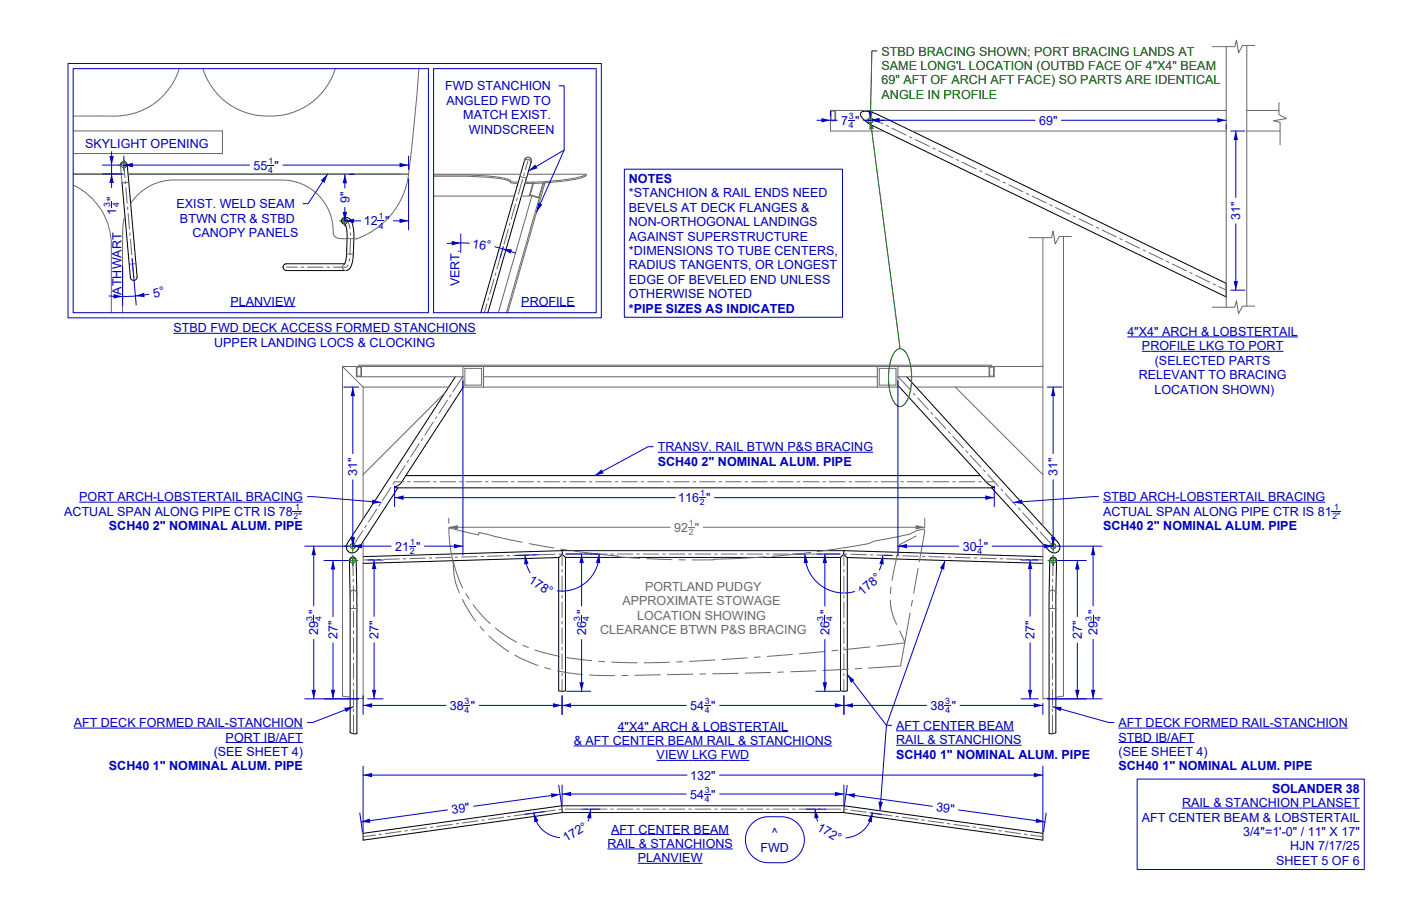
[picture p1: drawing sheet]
<svg xmlns="http://www.w3.org/2000/svg" width="432mm" height="279mm" viewBox="0 0 432 279" stroke-linecap="round" stroke-linejoin="round" font-family="sans-serif">
<!-- layer: Make2D -->
<g fill="none" stroke="#000" stroke-width=".31">
<path d="M265.4 34.7a5.1 5.1 0 0 1 4.9 .5l107.6 52.2v4.2l-109.7-53.2a6.5 6.5 0 0 1-3-3.1zM37.1 51h.1M37.1 51a1.11 1.11 0 0 1 1.4-1 1.11 1.11 0 0 1 .8 1.5l2.9 33.3a1.14 1.14 0 0 1-.9 1.7 1.14 1.14 0 0 1-1.2-1.5l-2.5-28.7M39.2 50.8h.1M161.7 49.6v-.3l-13.5 47.1M161.7 49.2a1.04 1.04 0 0 1 1.3-.7 1.04 1.04 0 0 1 .8 1.2M163.6 50.1l.1-.2-13.3 46.5M106.3 69.2a1.08 1.08 0 0 1-1-1.3 1.08 1.08 0 0 1 1.4-.8 2.91 2.91 0 0 1 2.2 3.1l.2 2.9a24.9 24.9 0 0 1-1.1 9.4l-.5 .6a2.76 2.76 0 0 1-2.3 .3h-16.9a1.05 1.05 0 0 1-1-1 1.05 1.05 0 0 1 .9-1.1l18 .1M106.3 69l.5 1.7 .2 2.4-.2 5.9-.6 2.5M140.3 116.2l-33.1 51.2a1.9 1.9 0 0 0 .4 2.8 1.9 1.9 0 0 0 2.7-.7l12.3-19.1M142.6 116.2h.1M276.7 118.8l27.5 30.1 .9 .7 1.3 .7-.5 .1h-183.7l-.6-.1 1.2-.7 1-.9 18.9-29.3"/>
<path d="M279.4 116.2l46.6 51a1.91 1.91 0 0 1 .1 2.9 1.91 1.91 0 0 1-2.9-.4l-17.6-19.3M125.1 146.7h177.1M108 172.1a1.05 1.05 0 0 1 1.1-.2 1.05 1.05 0 0 1 .7 .9l.2 11.6v41.7l-.5 .2-1.6-.5v-41.4l-.2-11.5zM108.8 173.9h-.1M111.9 171.7l33.2-1a1147.4 1147.4 0 0 1 64.3-.9h14.5a1811 1811 0 0 1 84.7 1.5l12.8 .4M172.2 171.9l-60.3 1.8M173.2 169.8l.1 1.1M174.3 171.9h84.8M174.3 171.9l-1-1-1.1 1M174.3 171.9v41l-1.1 .3-1-.2v-41.1M259.1 171.9v41l1 .3 1-.2v-41.1M260 170.9l1.1 1"/>
<path d="M260 170.9l-.9 1M260.1 169.8l-.1 1.1M261.1 171.9l60.3 1.8M323.8 172.1a1.05 1.05 0 0 1 1.2-.2 1.05 1.05 0 0 1 .6 1l-.2 11.5v41.4l-1.5 .5-.6-.2v-42.8l.2-10.5zM173.2 248.5l.1 2.1M173.3 250.6h86.7M173.3 250.6l-61.4 8.5v-2.1l56.1-7.8a45.5 45.5 0 0 1 12.5-.7h72.4a54.8 54.8 0 0 1 15 1.1l53.5 7.4v2.1l-61.4-8.5M260 250.6h.1M260.2 248.5l-.2 2.1"/>
</g>
<g fill="#000">
<circle cx="106.4" cy="69.2" r=".09"/>
<circle cx="172.2" cy="171.9" r=".09"/>
</g>
<g fill="none" stroke="#696969" stroke-width=".31">
<path d="M384.3 14v80.4M386.7 14h-3.7l-1.3 2.3-.6-3.9-.5 2h-6.9M55.2 21.2a21.3 21.3 0 0 1-22.9 14.6h-9.7M62.6 21.2a21.2 21.2 0 0 0 24.3 14.3 20.7 20.7 0 0 0 16.4-14.3M129.1 21.2l-1.4 16.2-1.8 16.3h-86.4M256 37.2h1.5M256 34.1h1.5M256.2 34.3h1.1M269.9 37.1l2.2 1.1M273 38.6l.9 .5M274.8 39.5l4.5 2.2M22.6 57.1a20.5 20.5 0 0 1 11.7 18.5v20.8"/>
<path d="M22.6 53.7h14.8zM22.6 40.4h46v7h-46M22.6 53.7h14.8M37.1 51l.4 4.7a.57 .57 0 0 0 .2 .7 .57 .57 0 0 0 .7 0l1.3-.3M38.2 51l.3 3.8M38.6 55.8l.1 1M38.8 57.8l.4 4.9M133.6 53.9h3.5a88.6 88.6 0 0 1 19.4 1.3l.9 .7M133.6 54.3h3.5a89.7 89.7 0 0 1 19.3 1.3l1 .6M133.6 53.7h26.8M157.4 55.9v.5l2.2 .2M157.4 55.9l2.3 .3"/>
<path d="M160.2 54.4l2.1 .6M161.1 55.2l-1.4 4.8M161.5 49.9a1.04 1.04 0 0 1 1.3-.7 1.04 1.04 0 0 1 .8 1.2M161.7 53.3l-.3 1M161.7 49.3a1.04 1.04 0 0 1 1.3-.7 1.04 1.04 0 0 1 .7 1.3M161.8 56.6h.6M161.9 56.2h.5M162.4 56.2v.4M162.4 56.2h2.1M162.4 56.6h2.1M162.7 49.6l-.8 2.7M164.2 56.6l-1.1 3.9h-2.4"/>
<path d="M164.5 56.2v.4M167.3 56.4l-1.2 4.5-2.7-.8 1-3.5M167.5 56.6l.4 .1M167.5 56.6l-11.4 39.8M167.6 56.4l-.1 .2M167.9 56.7l-11.4 39.7M168 56.4l-.1 .3M180.6 53.7a16.8 16.8 0 0 1-7.4 1.8l-8.7 .7M180.6 53.7a1.31 1.31 0 0 1-1.4 1.1 71.5 71.5 0 0 1-14.7 1.8M180.6 53.7h-18M280.2 42.1l.9 .5M282 43l4.5 2.2"/>
<path d="M287.4 45.6l.9 .5M289.2 46.5l4.5 2.2M294.6 49.1l.9 .4M296.4 50l4.5 2.2M301.8 52.6l.9 .4M303.6 53.5l4.5 2.2M309 56.1l.9 .4M310.8 57l4.5 2.1M316.2 59.6l.9 .4M38.5 66.5l-.3 1a95.2 95.2 0 0 0-.4 16.3v12.6M39.3 63.7l.1 1M39.5 65.7l.4 5"/>
<path d="M40 71.7l.1 1M40.2 73.7l.4 5M40.3 62.8a16.6 16.6 0 0 1 15.6-7.3h24.6a39.2 39.2 0 0 1 10.5 .5 16.1 16.1 0 0 1 11.8 16.3 2.92 2.92 0 0 0 3.3 1.3h.9M40.7 79.7l.1 1M106.4 68.1h.3a2.81 2.81 0 0 1 1.2 2.6M106.7 67.1a1.05 1.05 0 0 0-1 .8 1.05 1.05 0 0 0 .7 1.2M106.8 78.2l2.1 .1M107 73.4l2.1 .1M107.7 79.7l-.1 1M108 71.7v1M108 73.7l-.2 5M133.6 60.5h24.9"/>
<path d="M154.5 78.3l-1.4 4.8M155 76.4l-.2 .9M156.7 70.6l-1.4 4.8M157.2 68.7l-.2 .9M158.9 62.9l-1.4 4.8M159.4 61l-.2 .9M163.2 60.2l3 .9M163.9 60.4l-10.3 36M318 60.4l4.5 2.2M323.4 63.1l.9 .4M325.2 63.9l4.5 2.2M330.6 66.6l.9 .4"/>
<path d="M332.4 67.4l4.5 2.2M337.8 70l.9 .5M339.6 70.9l4.5 2.2M345 73.5l.9 .5M346.8 74.4l4.5 2.2M352.2 77l.9 .5M354 77.9l4.5 2.2M40.9 81.7l.3 3.7M41.9 81.2l-2.1 .2M88.3 82.4h3.4M92.7 82.4h1M94.7 82.4h5"/>
<path d="M100.7 82.4h1M106.2 81.4a1.05 1.05 0 0 0-.6 1.2 1.05 1.05 0 0 0 1 .8M106.6 83.4h.1M107.3 81.6l-.7 .8h-3.9M150.1 93.7l-.8 2.7M150.6 91.7l-.2 1M152.3 86l-1.4 4.8M152.8 84.1l-.2 .9M359.4 80.5l.9 .4M361.2 81.4l4.5 2.2M366.6 84l.9 .4M368.4 84.9l4.5 2.2"/>
<path d="M373.8 87.5l.9 .4M375.6 88.4l2.3 1.1M105.6 113l6.3 6.4M109.8 113v3.2M110 113.2v2.8M142.7 116l-3.1 4.8M271 113.6h5.2M276.7 116l4.1 4.5M304.8 113h1.6M305 113.2v2.8M129.2 136.8l-2.7 4.2M130.3 135.1l-.5 .8"/>
<path d="M133.6 130.1l-2.7 4.2M134.7 128.4l-.6 .8M137.9 123.4l-2.7 4.1M139 121.7l-.5 .8M281.5 121.2l.6 .7M282.8 122.7l3.4 3.7M286.8 127.1l.7 .7M288.2 128.6l3.4 3.7M292.2 133l.7 .7M293.6 134.5l3.4 3.7M297.6 138.9l.7 .8M116.2 156.9l-2.7 4.2"/>
<path d="M117.3 155.2l-.6 .9M120.5 150.2l-2.7 4.2M121.6 148.6h2.9M121.6 148.5l-.5 .9M124.9 143.5l-2.7 4.2M125.5 148.6h1M126 141.8l-.6 .9M127.5 148.6h5M133.5 148.6h1M135.5 148.6h5M141.5 148.6h1M143.5 148.6h5"/>
<path d="M149.5 148.6h1M151.5 148.6h5M157.5 148.6h1M159.5 148.6h5M165.5 148.6h1M167.5 148.6h5M173.5 148.6h1M175.5 148.6h5M181.5 148.6h1M183.5 148.6h5M189.5 148.6h1M191.5 148.6h5"/>
<path d="M197.5 148.6h1M199.5 148.6h5M205.5 148.6h1M207.5 148.6h5M213.5 148.6h1M215.5 148.6h5M221.5 148.6h1M223.5 148.6h5M229.5 148.6h1M231.5 148.6h5M237.5 148.6h1M239.5 148.6h5"/>
<path d="M245.5 148.6h1M247.5 148.6h5M253.5 148.6h1M255.5 148.6h5M261.5 148.6h1M263.5 148.6h5M269.5 148.6h1M271.5 148.6h5M277.5 148.6h1M279.5 148.6h5M285.5 148.6h1M287.5 148.6h5"/>
<path d="M293.5 148.6h1M295.5 148.6h5M299 140.4l3.4 3.7M301.5 148.6h1M303 144.8l.7 .8M303.5 148.6h2.9M304.4 146.3l3.4 3.7M308.4 150.7l.7 .8M309.8 152.2l3.3 3.7M313.8 156.6l.7 .8M315.2 158.1l3.3 3.7M108.7 171.8l.1 5.7"/>
<path d="M108.9 178.5v1M111.8 163.6l-3.1 4.8M112.9 162l-.5 .8M115.2 172.6l-3.3 .1M117.2 172.5l-1 .1M123.2 172.4l-5 .1M125.2 172.3h-1M131.2 172.1l-5 .2M133.2 172.1h-1M139.2 171.9l-5 .1M141.2 171.8l-1 .1M147.2 171.6l-5 .2"/>
<path d="M149.2 171.6h-1M155.2 171.4l-5 .2M157.2 171.3l-1 .1M163.2 171.2l-5 .1M165.2 171.1h-1M171.2 170.9l-5 .2M173.2 170.9h-1M173.2 170.9v3.6M173.2 175.5v1M173.2 177.5v5M179.2 170.9h-5M180.2 170.9h1"/>
<path d="M187.2 170.9h-5M189.2 170.9h-1M195.2 170.9h-5M196.2 170.9h1M203.2 170.9h-5M205.2 170.9h-1M206.2 170.9h5M212.2 170.9h1M214.2 170.9h5M220.2 170.9h1M222.2 170.9h5M228.2 170.9h1"/>
<path d="M230.2 170.9h5M236.2 170.9h1M238.2 170.9h5M244.2 170.9h1M246.2 170.9h5M252.2 170.9h1M254.2 170.9h5M260.1 170.9v3.6M260.1 175.5v1M260.1 177.5v5M260.2 170.9h1M262.2 170.9l5 .2"/>
<path d="M268.2 171.1h1M270.2 171.2l5 .1M276.2 171.3l1 .1M278.2 171.4l5 .2M284.2 171.6h1M286.2 171.6l5 .2M292.2 171.8l1 .1M294.2 171.9l4.9 .1M300.1 172.1h1M302.1 172.1l5 .2M308.1 172.3h1M310.1 172.4l5 .1"/>
<path d="M316.1 172.5l1 .1M318.1 172.6l3.3 .1M319.2 162.5l.7 .8M320.6 164l4 4.4M324.5 178.5l-.1 1M324.6 171.8l-.1 5.7M107.9 187.7h2.1M108.9 180.5l.1 5M109 186.5v1M109 188.5v5M109 194.5v1M109 196.5v5"/>
<path d="M110 183a1.04 1.04 0 0 0-1.1-1 1.04 1.04 0 0 0-1 1M173.2 183.5v1M173.2 185.5v5M173.2 191.5v1M173.2 193.5v5M173.2 199.5v1M260.1 183.5v1M260.1 185.5v5M260.1 191.5v1M260.1 193.5v5M260.1 199.5v1M323.3 187.7h2.1"/>
<path d="M323.3 183a1.04 1.04 0 0 1 1.1-1 1.04 1.04 0 0 1 1 1M324.4 188.5v5M324.4 194.5v1M324.4 196.5v5M324.4 186.5v1M324.4 180.5v5M105.6 214.7l2.3 .3M109 202.5v1M109 204.5v5M109 210.5v1M109 212.5v5M109 218.5v1"/>
<path d="M110 215.3l1.9 .2M173.2 201.5v5M173.2 207.5v1M173.2 209.5v3.7M260.1 201.5v5M260.1 207.5v1M260.1 209.5v3.7M323.3 215.3l-1.9 .2M324.4 202.5v1M324.4 204.5v5M324.4 210.5v1M324.4 212.5v5"/>
<path d="M324.4 218.5v1M327.8 214.7l-2.4 .3M109 220.5v5.8M324.4 220.5v5.8M115.7 257.5l-3.8 .5M117.7 257.2l-1 .2M123.6 256.4l-4.9 .7M125.6 256.1l-1 .2M131.6 255.3l-5 .7M133.5 255l-.9 .2M139.5 254.2l-5 .7M141.5 253.9l-1 .2"/>
<path d="M147.4 253.1l-4.9 .7M149.4 252.8l-1 .2M155.3 252l-4.9 .7M157.3 251.7l-1 .2M163.3 250.9l-5 .7M165.2 250.6l-.9 .2M171.2 249.8l-5 .7M173.2 249.5l-1 .2M174.2 249.5h5M180.2 249.5h1M182.2 249.5h5M188.2 249.5h1"/>
<path d="M190.2 249.5h5M196.2 249.5h1M198.2 249.5h5M204.2 249.5h1M206.2 249.5h5M212.2 249.5h1M214.2 249.5h5M220.2 249.5h1M222.2 249.5h5M228.2 249.5h1M230.2 249.5h5M236.2 249.5h1"/>
<path d="M238.2 249.5h5M244.2 249.5h1M246.2 249.5h5M252.2 249.5h1M254.2 249.5h5M260.2 249.5l1 .2M262.1 249.8l5 .7M268.1 250.6l1 .2M270.1 250.9l4.9 .7M276 251.7l1 .2M278 252l4.9 .7M283.9 252.8l1 .2"/>
<path d="M285.9 253.1l5 .7M291.9 253.9l1 .2M293.8 254.2l5 .7M299.8 255l1 .2M301.8 255.3l4.9 .7M307.7 256.1l1 .2M309.7 256.4l4.9 .7M315.6 257.2l1 .2M317.6 257.5l3.8 .5"/>
</g>
<circle cx="108.5" cy="53.7" r=".06" fill="#696969"/>
<path d="M39.5 53.7h86.4a24.3 24.3 0 0 1-16.1 20h-.7M125.9 53.7h.1" fill="none" stroke="#696969" stroke-width=".31"/>
<circle cx="125.9" cy="53.7" r=".06" fill="#696969"/>
<g fill="none" stroke="#696969" stroke-width=".31">
<path d="M377.9 14.4v80.4M256.2 34.3v2.7h1.1v-2.7M257.5 34.1v3.1M377.9 34.1h-121.9v6.3h16.4M384.3 34.1h9.9M394.2 31.6v3.7l2.3 1.3-4 .6 2 .6v6.8M39.5 53.7h69M281 40.4h96.9M384.3 40.4h10.2M321.4 73.3v46.1M327.8 72.9v141.8M330.2 72.9h-3.7l-1.3 2.3-.6-3.9-.5 2h-6.9"/>
<path d="M386.7 94.4h-3.7l-1.3 2.3-.6-3.9-.5 2h-6.9M109.8 116.2h32.9M110 113.2h1.2v2.8h-1.2M110.6 113v-.4h195v.4M111.4 113v3.2M138.3 119.4h-26.4v40.7M142.7 113v6.4h134.5M143.3 113.6h5.1v5.2h-5.1zM149 116.2h121.4M149 113v6.4M270.4 113v6.4M271 113.6v5.2h5.2v-5.2"/>
<path d="M276.7 113v6.4M282.3 119.4h39.1M294.4 119.4l27 27M304.8 116.2v-3.2h-199.2v101.7M305 113.2h1.2v2.8h-1.2M321.4 119.4v42.8M321.4 113h-15v3.2h-29.7M137.1 121.1l-25.2 25.3M111.9 167v48.5M321.4 167.7v47.8"/>
</g>
<g fill="none" stroke="#006300" stroke-width=".31">
<path d="M266.7 37.1h3.2M268.3 35.5v3.2M268.7 37.8h.1M36.6 50.9h3.2M38.2 49.3v3.2M38.6 51.6h.1M104.7 68.1h3.2M106.3 66.6v3.1M106.7 68.8h.1M276.2 108a1.89 1.89 0 0 1 3.1 .9 17.9 17.9 0 0 1 0 15.1 1.96 1.96 0 0 1-1.9 1.4 1.96 1.96 0 0 1-1.8-1.4 17.9 17.9 0 0 1-.1-15.1zM107.2 168.4h3.1M107.2 172.9h3.1"/>
<path d="M108.3 173.5h.1M108.7 166.8v3.2M108.7 171.3v3.1M109.2 169.1h.1M323 172.9h3.2M323 168.4h3.2M324.6 171.3v3.1M324.6 166.8v3.2M325 173.5h.1M325 169.1h.1M325.1 169a.8 .8 0 0 0-.2-1.3 .8 .8 0 0 0-1.1 .7 .8 .8 0 0 0 1.1 .8l.2-.2"/>
<circle cx="268.3" cy="37.1" r=".79"/>
<circle cx="38.2" cy="50.9" r=".79"/>
<circle cx="106.3" cy="68.1" r=".79"/>
<circle cx="108.7" cy="168.4" r=".79"/>
<circle cx="108.7" cy="172.9" r=".79"/>
<circle cx="324.6" cy="172.9" r=".79"/>
</g>
<path d="M268.3 37.1l1 2.7-1.4 .1z" fill="#006300"/>
<path d="M268.3 37.1l9.1 70.4" fill="none" stroke="#006300" stroke-width=".31"/>
<g fill="#696969">
<path d="M212 162.5h1.9v.3h-1.9z"/>
<path d="M138.3 162.6l2.8-.7v1.4z"/>
<path d="M282.2 161.9l2.8 .7-2.8 .7z"/>
</g>
<path d="M138.3 159.8v1.6M285 159.8v2.7M138.3 162.6h68.2M216.8 162.6h68.2" fill="none" stroke="#696969" stroke-width=".31"/>
<path d="M270.7 247.2l1.4 .1-.9 2.7z" fill="#0000bf"/>
<path d="M273.2 223.7l-2 26.3" fill="none" stroke="#0000bf" stroke-width=".31"/>
<path d="M267.6 34.3h1.4l-.7 2.8z" fill="#006300"/>
<path d="M270.3 15.7h-1.6l-.4 21.4" fill="none" stroke="#006300" stroke-width=".31"/>
<g fill="none" stroke="#696969" stroke-width=".31">
<path d="M161 167.2l-13.4-3-.1 .8-9.2-2.2 .4 5.2 1 5.5M163 167.6l7.9 1.4M172.8 169.3l2 .3M176.8 169.9l13.2 1.5a13.7 13.7 0 0 0 5.5 .7l1.7 .1M199.2 172.3l8 .3M209.2 172.6l2 .1M236 171.7l-16 .8v.1l-6.8 .1M245.9 170.8l-7.9 .8M249.9 170.4l-2 .2M251.9 170.1l11.8-1.8a15.9 15.9 0 0 0 5.8-1.4l5.4-1a20.8 20.8 0 0 0 7.5-2.2l2.4-.6 .2 .8-1.7 9.3M282.4 165.3l-5.1 2.7-2.4 11M283 175.2l-1.4 7.8"/>
<path d="M142.5 184.8l2.1 3.8 2 3M142.6 181.3a38.4 38.4 0 0 1-2.9-8.1 20.5 20.5 0 0 0 1.9 9.7M143.6 183.1l1 1.7M145.8 186.4l2.6 3.2 2.7 2.8M147.9 193.1l1.3 1.5M150.6 196.1l3.3 2.8 3 2.1M152.6 193.7l3 2.2 3.7 2.2M161.1 198.9l1.8 .8M268.2 199.5l-7.9 .8M274.4 185a17.1 17.1 0 0 0 2 7.7M274.6 181l-.2 2M277.3 194.5l1.5 3.7-1.2 7.2-10 .6"/>
<path d="M280.5 189l-1.7 9.3-8.6 1M281.2 185l-.3 2M158.6 202l3.2 1.6 4.1 1.6M164.8 200.4l7.8 2M167.8 205.9l1.9 .5M171.7 206.9l7.9 1.1M174.5 202.8l8 1M181.6 208.2l8 .2M184.5 203.9l1.9 .2M188.4 204.2l8 .2M193.6 208.3h-2M203.6 208.1l-8 .2"/>
<path d="M206.4 204.2l-8 .2M210.4 204.1l-2 .1M213.6 207.9l-8 .2M217.6 207.8l-2 .1M220.4 203.5l-8 .5M227.6 207.6l-8 .2M230.4 202.9l-8 .5M234.4 202.6l-2 .1M237.6 207.4l-8 .2M241.6 207.2l-2 .1M244.4 201.8l-8 .6M251.6 206.9l-8 .3"/>
<path d="M254.3 200.9l-8 .7M258.3 200.5l-2 .2M261.6 206.4l-8 .4M265.6 206.2l-2 .1"/>
</g>
<g fill="#0000bf">
<path d="M215.5 153.3h1.8v.3h-1.8z"/>
<path d="M121.6 153.5l2.8-.7v1.4z"/>
<path d="M303.7 152.8l2.7 .7-2.7 .7z"/>
</g>
<path d="M21 19.6h164.3v78.4h-164.3zM121.6 149.9v6.3M121.6 153.5h86.5M220.2 153.5h86.2M306.4 149.9v6.3" fill="none" stroke="#0000bf" stroke-width=".31"/>
<g fill="#0000bf">
<path d="M35 90.7l2.8 .8-2.8 .6z"/>
<path d="M41.7 91.3l2.7-1 .2 1.3z"/>
</g>
<path d="M40.7 79.8l1.3 14.3M37.8 82.1v12.1M45.9 90.7l-6.7 .7-5.6-.1" fill="none" stroke="#0000bf" stroke-width=".31"/>
<path d="M162.9 52.7l2-2 .8 1.2z" fill="#0000bf"/>
<path d="M172.3 26.5h1.6v19.8l-11 6.4" fill="none" stroke="#0000bf" stroke-width=".31"/>
<path d="M165.9 62.5l1.3 .6-1.8 2.3z" fill="#0000bf"/>
<path d="M22.6 21.2h109.4v75.2h-109.4zM133.6 21.2h50.1v75.2h-50.1zM173.9 46.3l-8.5 19.1" fill="none" stroke="#0000bf" stroke-width=".31"/>
<g fill="#0000bf">
<path d="M248.1 170.9l1 2.6-1.4 .2z"/>
<path d="M272.1 171.2l.3 2.9-1.4-.2z"/>
</g>
<path d="M245.3 170.9h2.5M248.1 170.9a12 12 0 0 0 15.3 11.5M272.1 171.2l-.2 2-.9 2.6M272.6 171.2l2.3 .1" fill="none" stroke="#0000bf" stroke-width=".31"/>
<g fill="#0000bf">
<path d="M161.8 171.2l1.1 2.6-1.4 .3z"/>
<path d="M184.7 170.9l.3 2.8-1.4-.2z"/>
</g>
<path d="M161.8 171.2a11.5 11.5 0 0 0 1.6 5.4M166 171.1l-7 .2M184.4 170.9h-2.5M184.7 170.9a11.4 11.4 0 0 1-12.9 11.3" fill="none" stroke="#0000bf" stroke-width=".31"/>
<g fill="#0000bf">
<path d="M105.6 65.4h1.4l-.7 2.7z"/>
<path d="M106.3 53.7l.7 2.8h-1.4z"/>
</g>
<path d="M106.3 53.7v4.3M107.7 53.7h1.4M106.3 63.9v4.2M107.7 68.1h1.4" fill="none" stroke="#0000bf" stroke-width=".31"/>
<g fill="#0000bf">
<path d="M116.5 68h1.9v.2h-1.9z"/>
<path d="M123.1 67.4l2.8 .7-2.8 .7z"/>
<path d="M106.3 68.1l2.8-.7v1.4z"/>
</g>
<path d="M125.9 55.1v15.8M106.3 65.3v1.5M106.3 68.1h4.9M121.2 68.1h4.7" fill="none" stroke="#0000bf" stroke-width=".31"/>
<g fill="#0000bf">
<path d="M34.3 62.3h.2v1.9h-.2z"/>
<path d="M33.7 48.1h1.4l-.7 2.8z"/>
<path d="M34.4 53.7l.7 2.7h-1.4z"/>
</g>
<path d="M31.6 50.9h5.2M31.6 53.7h6.5M34.4 46.7v11.1" fill="none" stroke="#0000bf" stroke-width=".31"/>
<g fill="#0000bf">
<path d="M82.4 50.8h1.9v.3h-1.9z"/>
<path d="M38.2 50.9l2.8-.7v1.4z"/>
<path d="M123.1 50.2l2.8 .7-2.8 .7z"/>
</g>
<path d="M38.2 48.1v1.4M38.2 50.9h38.7M87.2 50.9h38.7M125.9 48.1v4.2" fill="none" stroke="#0000bf" stroke-width=".31"/>
<g fill="#0000bf">
<path d="M154.9 76.7l2.9 .2-.4 1.3z"/>
<path d="M139.2 74.3l2.8 .6-2.7 .8z"/>
</g>
<path d="M142 72.1v5.8M144.7 75l-6.8 .1M152.5 76.1l6.4 2M155.1 76l-.9 3.4" fill="none" stroke="#0000bf" stroke-width=".31"/>
<path d="M98.9 55.6l2.1-1.9-1 2.7z" fill="#0000bf"/>
<path d="M101 53.7l-6 9.1h-1.6" fill="none" stroke="#0000bf" stroke-width=".31"/>
<g fill="#0000bf">
<path d="M251.2 249.5l1.1 2.7-1.3 .2z"/>
<path d="M268.9 250.8l-.2 2.8-1.3-.4z"/>
</g>
<path d="M248.4 249.5h6.1M251.2 249.5l.2 1.9 .6 1.8M268.4 250.7l3.2 .4M268.9 250.8a8.9 8.9 0 0 1-8.2 7.6" fill="none" stroke="#0000bf" stroke-width=".31"/>
<g fill="#0000bf">
<path d="M164.5 250.7l1.5 2.5-1.3 .4z"/>
<path d="M182 249.5l.3 2.9-1.4-.2z"/>
</g>
<path d="M164.5 250.7a8.8 8.8 0 0 0 8 7.6M167.9 250.3l-6.1 .8M179.2 249.5h5.6M182 249.5l-.2 1.9-.6 1.8" fill="none" stroke="#0000bf" stroke-width=".31"/>
<g fill="#0000bf">
<path d="M217 244.7h1.9v.3h-1.9z"/>
<path d="M257.3 244.2l2.8 .7-2.8 .7z"/>
<path d="M173.2 244.9l2.8-.7v1.4z"/>
</g>
<path d="M173.2 242.1v6M173.2 244.9h38.3M221.8 244.9h38.3M260.1 242.1v6" fill="none" stroke="#0000bf" stroke-width=".31"/>
<g fill="#0000bf">
<path d="M111.9 239l2.8-.7v1.4z"/>
<path d="M318.6 238.3l2.8 .7-2.8 .7z"/>
</g>
<path d="M111.9 236.3v20.4M111.9 239h99.9M221.8 239h99.6M321.4 236.3v20.4" fill="none" stroke="#0000bf" stroke-width=".31"/>
<g fill="#0000bf">
<path d="M217 217.4h1.9v.3h-1.9z"/>
<path d="M173.2 217.5l2.8-.7v1.4z"/>
<path d="M257.3 216.8l2.8 .7-2.8 .7z"/>
</g>
<path d="M173.2 214.6v5.7M173.2 217.5h38.3M221.8 217.5h38.3M260.1 214.6v5.7" fill="none" stroke="#0000bf" stroke-width=".31"/>
<g fill="#0000bf">
<path d="M142.9 217.4h1.9v.3h-1.9z"/>
<path d="M170.5 216.8l2.7 .7-2.7 .7z"/>
<path d="M111.9 217.5l2.8-.7v1.4z"/>
</g>
<path d="M111.9 214.6v5.7M111.9 217.5h25.5M147.7 217.5h25.5M173.2 214.6v5.7" fill="none" stroke="#0000bf" stroke-width=".31"/>
<g fill="#0000bf">
<path d="M291.1 217.4h1.9v.3h-1.9z"/>
<path d="M260.1 217.5l2.8-.7v1.4z"/>
<path d="M318.6 216.8l2.8 .7-2.8 .7z"/>
</g>
<path d="M260.1 214.6v5.7M260.1 217.5h25.5M295.9 217.5h25.5M321.4 216.9v3.4" fill="none" stroke="#0000bf" stroke-width=".31"/>
<g fill="#0000bf">
<path d="M254.1 189.7h.3v2h-.3z"/>
<path d="M253.5 210.4h1.4l-.7 2.8z"/>
<path d="M254.2 170.9l.7 2.7h-1.4z"/>
</g>
<path d="M251.4 170.9h7.3M254.2 170.9v16M254.2 197.2v16M251.4 213.2h7.5" fill="none" stroke="#0000bf" stroke-width=".31"/>
<g fill="#0000bf">
<path d="M179.1 189.7h.3v2h-.3z"/>
<path d="M178.6 210.4h1.3l-.6 2.8z"/>
<path d="M179.3 170.9l.6 2.7h-1.3z"/>
</g>
<path d="M174.6 170.9h7.4M179.3 170.9v16M179.3 197.2v16M174.6 213.2h7.4" fill="none" stroke="#0000bf" stroke-width=".31"/>
<g fill="#0000bf">
<path d="M114.6 212.7h1.4l-.7 2.8z"/>
<path d="M115.3 172.7l.7 2.8h-1.4z"/>
</g>
<path d="M113.3 172.7h4.8M115.3 172.7v17.4M115.3 198.2v17.3M113.3 215.5h4.8" fill="none" stroke="#0000bf" stroke-width=".31"/>
<g fill="#0000bf">
<path d="M101.9 212.7h1.4l-.7 2.8z"/>
<path d="M102.6 172.9l.7 2.7h-1.4z"/>
</g>
<path d="M99.9 172.9h7.5M102.6 172.9v17.2M102.6 198.3v17.2M99.9 215.5h10.6" fill="none" stroke="#0000bf" stroke-width=".31"/>
<g fill="#0000bf">
<path d="M96.6 189.7h.2v1.9h-.2z"/>
<path d="M96 212.7h1.4l-.7 2.8z"/>
<path d="M96.7 168.4l.7 2.8h-1.4z"/>
</g>
<path d="M93.9 168.4h13.4M96.7 168.4v18.4M96.7 197.2v18.3M93.9 215.5h16.6" fill="none" stroke="#0000bf" stroke-width=".31"/>
<g fill="#0000bf">
<path d="M316.8 212.7h1.4l-.7 2.8z"/>
<path d="M317.5 172.7l.7 2.8h-1.4z"/>
</g>
<path d="M314.7 172.7h5.3M317.5 172.7v17.4M317.5 198.2v17.3M314.7 215.5h5.3" fill="none" stroke="#0000bf" stroke-width=".31"/>
<g fill="#0000bf">
<path d="M331.3 212.7h1.4l-.7 2.8z"/>
<path d="M332 172.9l.7 2.7h-1.4z"/>
</g>
<path d="M326 172.9h8.8M332 172.9v17.2M332 198.3v17.2M322.8 215.5h12" fill="none" stroke="#0000bf" stroke-width=".31"/>
<g fill="#0000bf">
<path d="M336.8 189.7h.3v1.9h-.3z"/>
<path d="M336.9 168.4l.7 2.8h-1.4z"/>
<path d="M336.2 212.7h1.4l-.7 2.8z"/>
</g>
<path d="M326 168.4h13.7M336.9 168.4v18.4M336.9 197.2v18.3M322.8 215.5h16.9" fill="none" stroke="#0000bf" stroke-width=".31"/>
<g fill="#0000bf">
<path d="M323.9 165.7h1.4l-.7 2.7z"/>
<path d="M324.6 119.4l.7 2.7h-1.4z"/>
</g>
<path d="M322.8 119.4h4.6M324.6 119.4v20.5M324.6 148v20.4M321.8 168.4h1.4" fill="none" stroke="#0000bf" stroke-width=".31"/>
<g fill="#0000bf">
<path d="M108 165.7h1.4l-.7 2.7z"/>
<path d="M108.7 119.4l.7 2.7h-1.4z"/>
</g>
<path d="M106 119.4h4.5M108.7 119.4v20.5M108.7 148v20.4M106 168.4h1.3" fill="none" stroke="#0000bf" stroke-width=".31"/>
<g fill="#0000bf">
<path d="M380.9 40.4l.7 2.8h-1.4z"/>
<path d="M380.2 86.7h1.4l-.7 2.8z"/>
</g>
<path d="M379.3 40.4h4.4M380.9 40.4v20.5M380.9 69v20.5M379.3 89.5h4.4" fill="none" stroke="#0000bf" stroke-width=".31"/>
<g fill="#0000bf">
<path d="M126.1 168.3h1.9v.3h-1.9z"/>
<path d="M108.7 168.4l2.8-.7v1.4z"/>
<path d="M139.9 167.7l2.8 .7-2.8 .7z"/>
</g>
<path d="M142.7 117.4v53.8M108.7 165.7v1.3M108.7 168.4h11.8M130.8 168.4h11.9" fill="none" stroke="#0000bf" stroke-width=".31"/>
<g fill="#0000bf">
<path d="M301 168.3h1.9v.3h-1.9z"/>
<path d="M321.8 167.7l2.8 .7-2.8 .7z"/>
<path d="M276.7 168.4l2.8-.7v1.4z"/>
</g>
<path d="M276.7 117.4v53.8M276.7 168.4h18.8M305.8 168.4h18.8M324.6 165.7v1.3" fill="none" stroke="#0000bf" stroke-width=".31"/>
<path d="M291.3 172.8l-.3 2.9-1.3-.5z" fill="#0000bf"/>
<path d="M202.7 139.5h66.4M291.3 172.8l-18.1 50.9" fill="none" stroke="#0000bf" stroke-width=".31"/>
<path d="M183.3 146.7l2.1-2 .7 1.3z" fill="#0000bf"/>
<path d="M201.3 137.8h-1.6l-16.4 8.9" fill="none" stroke="#0000bf" stroke-width=".31"/>
<g fill="#0000bf">
<path d="M169.8 244.6l2.8 .4-2.7 1z"/>
<path d="M111.3 253.5l2.6-1.1 .2 1.4z"/>
</g>
<path d="M110.9 250.7l.8 6M137.9 249.8l-26.6 3.7M172.2 242.2l.8 6M172.6 245l-26.6 3.6" fill="none" stroke="#0000bf" stroke-width=".31"/>
<g fill="#0000bf">
<path d="M260.7 245l2.9-.4-.2 1.4z"/>
<path d="M319.4 252.4l2.7 1.1-2.9 .3z"/>
</g>
<path d="M340 154.9h68.5M410.4 157.6h2.9M260.7 245l26.7 3.7M261.1 242.2l-.8 6M295.4 249.8l26.7 3.7M322.4 250.7l-.8 6" fill="none" stroke="#0000bf" stroke-width=".31"/>
<path d="M312.3 154.9l2.7-.8 .1 1.3z" fill="#0000bf"/>
<path d="M24.4 154.9h69M90.2 157.6h2.9M338.6 153.2l-26.3 1.7" fill="none" stroke="#0000bf" stroke-width=".31"/>
<path d="M114.8 154l2.7 .9-2.9 .5z" fill="#0000bf"/>
<path d="M94.8 153.2l22.7 1.7M22.7 224.5h70.7M69.5 229h23.9" fill="none" stroke="#0000bf" stroke-width=".31"/>
<path d="M106.1 218.3l2.9-.4-2.4 1.7z" fill="#0000bf"/>
<path d="M109 217.9l-12.7 4.9h-1.5M344.7 224.5h70.7M344.7 229h23.4" fill="none" stroke="#0000bf" stroke-width=".31"/>
<path d="M324.4 217.9l2.8 .1-.3 1.4z" fill="#0000bf"/>
<path d="M324.4 217.9l17.3 4.9h1.6" fill="none" stroke="#0000bf" stroke-width=".31"/>
<g fill="#0000bf">
<path d="M261.4 36.9h1.9v.3h-1.9z"/>
<path d="M268.3 37.1l2.7-.7v1.4z"/>
<path d="M253.2 36.4l2.8 .7-2.8 .7z"/>
</g>
<path d="M251.8 37.1h6.2M256 34.3v1.6M266.2 37.1h6.2M268.3 34.3v1.4" fill="none" stroke="#0000bf" stroke-width=".31"/>
<g fill="#0000bf">
<path d="M268.3 37.1l2.7-.7v1.4z"/>
<path d="M375.1 36.4l2.8 .7-2.8 .7z"/>
</g>
<g fill="none" stroke="#0000bf" stroke-width=".31">
<path d="M268.3 34.3v1.4M268.3 37.1h50.7M327.1 37.1h50.8M377.9 38.5v1.4M192.4 52.2h67.3v45.6h-67.3zM71 94.5h20M160.7 94.5h16.5M53.5 102.8h93.2M347.5 103.9h52.5M352 108.4h43.5M176.8 230.1h79.7M190.4 225.6h52.6"/>
<path d="M202.4 234.5h28.5M276.2 225.4h36.3M276.2 229.8h38.7M188.4 257.4h36.3M231.8 253.9a7.1 7.1 0 0 1 5-2h4.6a7.1 7.1 0 0 1 6.5 7.4 7.1 7.1 0 0 1-7.1 6.8l-4.6-.1a7.1 7.1 0 0 1-6-4.6 7.1 7.1 0 0 1 1.6-7.5zM350.5 240.3h70v27.8h-70zM364.3 249.2h54.8M187.2 261.8h38.7M196.5 266.3h20"/>
</g>
<path d="M261.1 208l2.3 1.7-1.1 .9z" fill="#0000bf"/>
<path d="M261.1 208l12.1 15.7h1.6" fill="none" stroke="#0000bf" stroke-width=".31"/>
<g font-size="3.9" fill="#006300">
<text x="271.7" y="17.1">STBD BRACING SHOWN; PORT BRACING LANDS AT</text>
<text x="271.7" y="21.6">SAME LONG'L LOCATION (OUTBD FACE OF 4&quot;X4&quot; BEAM</text>
<text x="271.7" y="26">69&quot; AFT OF ARCH AFT FACE) SO PARTS ARE IDENTICAL</text>
<text x="271.7" y="30.5">ANGLE IN PROFILE</text>
</g>
<g font-size="3.9" fill="#0000bf">
<text x="137.2" y="27.9">FWD STANCHION</text>
<text x="137.6" y="32.3">ANGLED FWD TO</text>
<text x="142.8" y="36.8">MATCH EXIST.</text>
<text x="144.5" y="41.2">WINDSCREEN</text>
<text x="259.3" y="38.5">7 &quot;</text>
<text x="320.3" y="38.5">69&quot;</text>
<text x="26.2" y="45.5">SKYLIGHT OPENING</text>
<text x="78.1" y="52.3">55 &quot;</text>
<text x="193.8" y="56.4">NOTES</text>
<text x="54.4" y="64.2">EXIST. WELD SEAM</text>
<text x="107.7" y="62.7" transform="rotate(-90 107.7 62.7)">9&quot;</text>
<text x="193.8" y="60.8">*STANCHION &amp; RAIL ENDS NEED</text>
<text x="193.8" y="65.3">BEVELS AT DECK FLANGES &amp;</text>
<text x="35.8" y="66.3" transform="rotate(-90 35.8 66.3)">1 &quot;</text>
<text x="55.5" y="68.7">BTWN CTR &amp; STBD</text>
<text x="112.2" y="69.5">12 &quot;</text>
<text x="193.8" y="69.7">NON-ORTHOGONAL LANDINGS</text>
<text x="382.3" y="67.8" transform="rotate(-90 382.3 67.8)">31&quot;</text>
<text x="59.3" y="73.1">CANOPY PANELS</text>
<text x="145.5" y="76.3" transform="rotate(8 145.5 76.3)">16°</text>
<text x="193.8" y="74.2">AGAINST SUPERSTRUCTURE</text>
<text x="193.8" y="78.6">*DIMENSIONS TO TUBE CENTERS,</text>
<text x="193.8" y="83.1">RADIUS TANGENTS, OR LONGEST</text>
<text x="141.6" y="88.3" transform="rotate(-90 141.6 88.3)">VERT.</text>
<text x="193.8" y="87.5">EDGE OF BEVELED END UNLESS</text>
<text x="37.5" y="90.8" transform="rotate(-90 37.5 90.8)">ATHWART</text>
<text x="47.5" y="91.8" transform="rotate(-14 47.5 91.8)">5°</text>
<text x="71" y="94.2">PLANVIEW</text>
<text x="160.7" y="94.2">PROFILE</text>
<text x="193.8" y="92">OTHERWISE NOTED</text>
<text x="193.8" y="96.4">*PIPE SIZES AS INDICATED</text>
<text x="53.5" y="102.5">STBD FWD DECK ACCESS FORMED STANCHIONS</text>
<text x="66" y="106.9">UPPER LANDING LOCS &amp; CLOCKING</text>
<text x="347.5" y="103.6">4&quot;X4&quot; ARCH &amp; LOBSTERTAIL</text>
<text x="352" y="108.1">PROFILE LKG TO PORT</text>
<text x="355.9" y="112.5">(SELECTED PARTS</text>
<text x="351" y="117">RELEVANT TO BRACING</text>
<text x="355.8" y="121.4">LOCATION SHOWN)</text>
<text x="202.7" y="139.2">TRANSV. RAIL BTWN P&amp;S BRACING</text>
<text x="202.7" y="143.6">SCH40</text>
<text x="216.2" y="143.6">2&quot; NOMINAL ALUM. PIPE</text>
<text x="110.1" y="146.7" transform="rotate(-90 110.1 146.7)">31&quot;</text>
<text x="326" y="146.7" transform="rotate(-90 326 146.7)">31&quot;</text>
<text x="24.4" y="154.6">PORT ARCH-LOBSTERTAIL BRACING</text>
<text x="209.1" y="154.9">116 &quot;</text>
<text x="340" y="154.6">STBD ARCH-LOBSTERTAIL BRACING</text>
<text x="19.8" y="159">ACTUAL SPAN ALONG PIPE CTR IS 78</text>
<text x="340" y="159">ACTUAL SPAN ALONG PIPE CTR IS 81</text>
<text x="33.6" y="163.5">SCH40</text>
<text x="47.1" y="163.5">2&quot; NOMINAL ALUM. PIPE</text>
<text x="340" y="163.5">SCH40</text>
<text x="353.5" y="163.5">2&quot; NOMINAL ALUM. PIPE</text>
<text x="121.8" y="169.8">21 &quot;</text>
<text x="296.7" y="169.8">30 &quot;</text>
<text x="162.7" y="179.5" transform="rotate(33 162.7 179.5)">178°</text>
<text x="265.9" y="183.7" transform="rotate(-41 265.9 183.7)">178°</text>
<text x="98.1" y="195.9" transform="rotate(-90 98.1 195.9)">29 &quot;</text>
<text x="104" y="197" transform="rotate(-90 104 197)">27&quot;</text>
<text x="116.7" y="196.9" transform="rotate(-90 116.7 196.9)">27&quot;</text>
<text x="180.6" y="196" transform="rotate(-90 180.6 196)">26 &quot;</text>
<text x="255.6" y="196" transform="rotate(-90 255.6 196)">26 &quot;</text>
<text x="318.9" y="196.9" transform="rotate(-90 318.9 196.9)">27&quot;</text>
<text x="333.4" y="197" transform="rotate(-90 333.4 197)">27&quot;</text>
<text x="338.3" y="195.9" transform="rotate(-90 338.3 195.9)">29 &quot;</text>
<text x="138.6" y="218.9">38 &quot;</text>
<text x="212.7" y="218.9">54 &quot;</text>
<text x="286.8" y="218.9">38 &quot;</text>
<text x="22.7" y="224.2">AFT DECK FORMED RAIL-STANCHION</text>
<text x="190.4" y="225.3">4&quot;X4&quot; ARCH &amp; LOBSTERTAIL</text>
<text x="276.2" y="225.1">AFT CENTER BEAM</text>
<text x="344.7" y="224.2">AFT DECK FORMED RAIL-STANCHION</text>
<text x="65.9" y="233.1">(SEE SHEET 4)</text>
<text x="69.5" y="228.7">PORT IB/AFT</text>
<text x="176.8" y="229.8">&amp; AFT CENTER BEAM RAIL &amp; STANCHIONS</text>
<text x="276.2" y="229.6">RAIL &amp; STANCHIONS</text>
<text x="276.2" y="234">SCH40</text>
<text x="289.7" y="234">1&quot; NOMINAL ALUM. PIPE</text>
<text x="344.7" y="228.7">STBD IB/AFT</text>
<text x="344.7" y="233.1">(SEE SHEET 4)</text>
<text x="33.6" y="237.6">SCH40</text>
<text x="47.1" y="237.6">1&quot; NOMINAL ALUM. PIPE</text>
<text x="202.4" y="234.2">VIEW LKG FWD</text>
<text x="344.7" y="237.6">SCH40</text>
<text x="358.3" y="237.6">1&quot; NOMINAL ALUM. PIPE</text>
<text x="212.8" y="240.4">132&quot;</text>
<text x="392" y="244.5">SOLANDER 38</text>
<text x="139.3" y="250.9" transform="rotate(-8 139.3 250.9)">39&quot;</text>
<text x="212.7" y="246.3">54 &quot;</text>
<text x="288.4" y="250.2" transform="rotate(8 288.4 250.2)">39&quot;</text>
<text x="364.3" y="248.9">RAIL &amp; STANCHION PLANSET</text>
<text x="188.4" y="257.1">AFT CENTER BEAM</text>
<text x="251.6" y="255.9" transform="rotate(30 251.6 255.9)">172°</text>
<text x="351.9" y="253.4">AFT CENTER BEAM &amp; LOBSTERTAIL</text>
<text x="383.2" y="257.8">3/4&quot;=1'-0&quot; / 11&quot; X 17&quot;</text>
<text x="174.5" y="259.8" transform="rotate(-31 174.5 259.8)">172°</text>
<text x="187.2" y="261.5">RAIL &amp; STANCHIONS</text>
<text x="234.4" y="262.6">FWD</text>
<text x="237.9" y="258.2">^</text>
<text x="397.6" y="262.3">HJN 7/17/25</text>
<text x="196.5" y="266">PLANVIEW</text>
<text x="393.3" y="266.7">SHEET 5 OF 6</text>
</g>
<g font-size="3.9" fill="#696969">
<text x="207.8" y="164">92 &quot;</text>
<text x="198.8" y="182.3">PORTLAND PUDGY</text>
<text x="191.8" y="186.7">APPROXIMATE STOWAGE</text>
<text x="196.4" y="191.1">LOCATION SHOWING</text>
<text x="185" y="195.6">CLEARANCE BTWN P&amp;S BRACING</text>
</g>
<g font-size="2.7" fill="#0000bf">
<text x="261.6" y="36.7">3</text>
<text x="261.7" y="39.5">4</text>
<text x="82.7" y="53.3">4</text>
<text x="82.7" y="50.5">1</text>
<text x="34" y="64" transform="rotate(-90 34 64)">3</text>
<text x="36.8" y="63.9" transform="rotate(-90 36.8 63.9)">4</text>
<text x="116.7" y="70.5">4</text>
<text x="116.8" y="67.7">1</text>
<text x="215.7" y="155.8">2</text>
<text x="215.8" y="153">1</text>
<text x="90.5" y="160">2&quot;</text>
<text x="91" y="157.2">1</text>
<text x="410.6" y="160">2&quot;</text>
<text x="411.2" y="157.2">1</text>
<text x="126.4" y="168">1</text>
<text x="301.3" y="168">1</text>
<text x="126.3" y="170.8">2</text>
<text x="301.3" y="170.8">4</text>
<text x="96.3" y="191.4" transform="rotate(-90 96.3 191.4)">3</text>
<text x="99.1" y="191.4" transform="rotate(-90 99.1 191.4)">4</text>
<text x="178.8" y="191.5" transform="rotate(-90 178.8 191.5)">3</text>
<text x="181.6" y="191.4" transform="rotate(-90 181.6 191.4)">4</text>
<text x="253.8" y="191.5" transform="rotate(-90 253.8 191.5)">3</text>
<text x="256.6" y="191.4" transform="rotate(-90 256.6 191.4)">4</text>
<text x="336.5" y="191.4" transform="rotate(-90 336.5 191.4)">3</text>
<text x="339.3" y="191.4" transform="rotate(-90 339.3 191.4)">4</text>
<text x="143.1" y="217.1">3</text>
<text x="143.2" y="219.9">4</text>
<text x="217.2" y="217.1">3</text>
<text x="217.3" y="219.9">4</text>
<text x="291.3" y="217.1">3</text>
<text x="291.4" y="219.9">4</text>
<text x="217.2" y="244.4">3</text>
<text x="217.3" y="247.2">4</text>
</g>
<g font-size="2.7" fill="#696969">
<text x="212.3" y="165">2</text>
<text x="212.3" y="162.2">1</text>
</g>
</svg>
